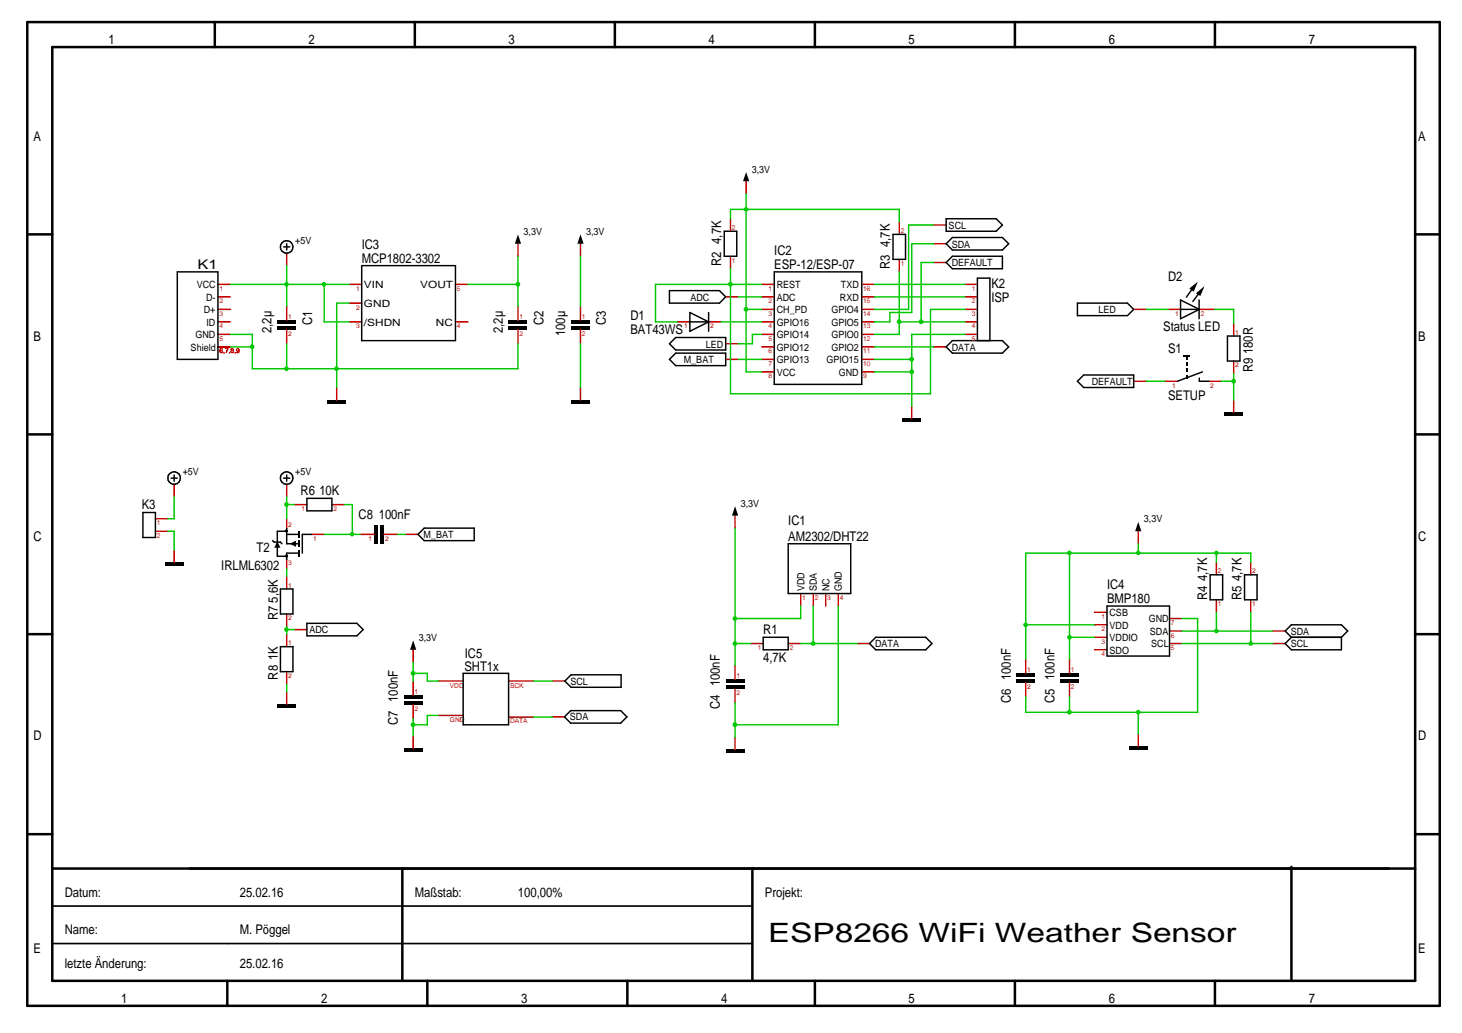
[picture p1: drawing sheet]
<svg xmlns="http://www.w3.org/2000/svg" width="297mm" height="210mm" viewBox="0 0 297 210" stroke-linecap="round" stroke-linejoin="round" font-family="sans-serif">
<path d="M262.4 176.1v22.9" fill="none" stroke="#000001" stroke-width=".51"/>
<path d="M237.3 62.9h2.6M243.7 62.9h3.1M250.7 65.7v2.6M250.7 73.4v2.5" fill="none" stroke="#c80000" stroke-width=".3"/>
<path d="M249.4 68.3h2.5v5.1h-2.5z" fill="none" stroke="#000001" stroke-width=".3"/>
<path d="M241.6 58.6l1.8-1.4-.9 2.1z" fill="#000001"/>
<path d="M242.6 58.3l-1.6 2.1M239.9 61l3.8 1.9-3.8 1.9zM243.6 61v3.8" fill="none" stroke="#000001" stroke-width=".3"/>
<path d="M243 59.6l1.7-1.5-.8 2.1z" fill="#000001"/>
<path d="M243.9 59.2l-1.5 2.1M136 69.8l1.3-1.2h10.1v2.5h-10.1zM218.9 61.6h10.2l1.2 1.3-1.2 1.2h-10.2zM239.9 62.9h3.8M58.2 110.5h2.6" fill="none" stroke="#000001" stroke-width=".3"/>
<path d="M147.4 69.8h2.6M230.3 62.9h2.6M58.2 105.4v2M58.2 113.5v2.1M63.3 108.6h2.6" fill="none" stroke="#c80000" stroke-width=".3"/>
<g fill="#000001">
<path d="M60.6 107.9h.3v1.3h-.3z" fill-rule="evenodd"/>
<path d="M60.6 109.9h.3v1.2h-.3z" fill-rule="evenodd"/>
<path d="M60.6 111.8h.3v1.2h-.3z" fill-rule="evenodd"/>
</g>
<path d="M58.2 108.6h2.6M58.2 107.3v3.2M60.8 112.4h-2.6v1.3M63.3 108.6h-1.9v3.8" fill="none" stroke="#000001" stroke-width=".3"/>
<path d="M58.9 110.5l1.3-.6v1.2z" fill="#000001"/>
<path d="M56.3 113h1.9M56.3 107.9h1.9" fill="none" stroke="#000001" stroke-width=".3"/>
<g fill="#000001">
<path d="M56.3 110l.7 1.3h-1.3z"/>
<circle cx="58.2" cy="107.9" r=".33"/>
<circle cx="58.2" cy="113" r=".33"/>
</g>
<g fill="none" stroke="#000001" stroke-width=".3">
<path d="M136 59.1h10.2l1.2 1.2-1.2 1.3h-10.2zM136 73l1.3-1.2h10.1v2.5h-10.1zM57.6 97.2h1.3M58.2 96.5v1.3M55.4 109.9l.3 .3h1.3l.3 .3M56.3 107.9v5.1M84.9 108.6l1.3-1.3h10.1v2.6h-10.1zM62.4 126.7h10.1l1.3 1.2-1.3 1.3h-10.1z"/>
<circle cx="58.2" cy="97.1" r="1.27"/>
</g>
<path d="M147.4 73h2.6M147.4 60.3h2.6M58.2 98.4v2.6M82.4 108.6h2.5M59.8 127.9h2.6" fill="none" stroke="#c80000" stroke-width=".3"/>
<path d="M56.3 143.2h3.9v.6h-3.9z" fill-rule="evenodd" fill="#000001"/>
<path d="M58.2 140.6v2.6" fill="none" stroke="#c80000" stroke-width=".3"/>
<g fill="#000001">
<path d="M77.3 106.7h.6v3.8h-.6z" fill-rule="evenodd"/>
<path d="M76 106.7h.7v3.8h-.7z" fill-rule="evenodd"/>
</g>
<path d="M58.2 117.1v2.6M59.8 102.5h2.6M67.4 102.5h2.6M73.1 108.6h2.9M77.9 108.6h2.9M58.2 124.8v2.5M58.2 128.9v2.5M58.2 136.5v2.5" fill="none" stroke="#c80000" stroke-width=".3"/>
<path d="M57 119.7h2.5v5.1h-2.5zM62.4 101.3h5v2.5h-5zM57 131.4h2.5v5.1h-2.5z" fill="none" stroke="#000001" stroke-width=".3"/>
<path d="M82 152.1h3.8v.6h-3.8z" fill-rule="evenodd" fill="#000001"/>
<path d="M83.9 149.5v2.6" fill="none" stroke="#c80000" stroke-width=".3"/>
<g fill="#000001">
<path d="M82 142.5h3.8v.7h-3.8z" fill-rule="evenodd"/>
<path d="M82 141.3h3.8v.6h-3.8z" fill-rule="evenodd"/>
</g>
<path d="M83.9 132v2.6M83.9 138.4v2.9M83.9 143.2v2.8" fill="none" stroke="#c80000" stroke-width=".3"/>
<path d="M83.9 130.1l.7 1.9h-1.3z" fill="#000001"/>
<path d="M117.9 49.5v2.6M89 138.4h5.1M103.3 138.4h5.1M112.2 138.4h2.6M89 145.4h5.1M103.3 145.7h5.1M112.1 145.7h2.6" fill="none" stroke="#c80000" stroke-width=".3"/>
<path d="M94.1 136.8h9.2v10.5h-9.2zM114.8 138.4l1.2-1.3h10.2v2.6h-10.2zM114.7 145.7l1.2-1.3h10.2l1.3 1.3-1.3 1.2h-10.2z" fill="none" stroke="#000001" stroke-width=".3"/>
<g fill="#000001">
<path d="M117.9 47.6l.7 1.9h-1.3z"/>
<path d="M116 81.3h3.8v.6h-3.8z" fill-rule="evenodd"/>
</g>
<path d="M117.9 78.7v2.6" fill="none" stroke="#c80000" stroke-width=".3"/>
<g fill="#000001">
<path d="M116 66.4h3.8v.6h-3.8z" fill-rule="evenodd"/>
<path d="M116 65.1h3.8v.6h-3.8z" fill-rule="evenodd"/>
</g>
<path d="M117.9 62.2v2.9M117.9 67v2.8M230.3 77.5h2.6" fill="none" stroke="#c80000" stroke-width=".3"/>
<path d="M218.9 77.5l1.3-1.3h10.1v2.5h-10.1z" fill="none" stroke="#000001" stroke-width=".3"/>
<path d="M248.7 83.8h3.9v.7h-3.9z" fill-rule="evenodd" fill="#000001"/>
<path d="M236.7 77.5h2.5M245.6 77.5h2.5M250.7 81.3v2.5" fill="none" stroke="#c80000" stroke-width=".3"/>
<path d="M243.7 76.8v.7h1.9M244.3 75.6l-5.1 1.9" fill="none" stroke="#000001" stroke-width=".3"/>
<g fill="#000001">
<path d="M240.5 72.3h1.3v.3h-1.3z" fill-rule="evenodd"/>
<path d="M241 72.4h.3v.6h-.3z" fill-rule="evenodd"/>
<path d="M241 73.7h.3v.6h-.3z" fill-rule="evenodd"/>
<path d="M241 74.9h.3v.7h-.3z" fill-rule="evenodd"/>
<path d="M241 76.2h.3v.6h-.3z" fill-rule="evenodd"/>
</g>
<g fill="none" stroke="#c80000" stroke-width=".3">
<path d="M189.7 53.3h2.5M189.7 45.7h2.5M189.7 49.5h2.5M137.6 65.4h2.6M144 65.4h2.5M231.3 107.9v2.6M247.1 114.3v2.5M254.1 114.3v2.5M222.4 132h2.5M222.4 129.5h2.5M222.4 127h2.5M222.4 124.4h2.5"/>
<path d="M237.6 125.7h2.6M237.6 128.2h2.6M237.6 130.8h2.6M247.1 121.9v2.5M254.1 121.9v2.5M258.6 128.2h2.5M258.6 130.8h2.5"/>
</g>
<path d="M192.2 53.3l1.3-1.2h10.2v2.5h-10.2zM192.2 44.4h10.2l1.3 1.3-1.3 1.3h-10.2zM192.2 49.5l1.3-1.2h10.2l1.2 1.2-1.2 1.3h-10.2zM140.2 63.5l3.8 1.9-3.8 1.9zM140.2 65.4h3.8M144 63.5v3.8M245.9 116.8h2.5v5.1h-2.5zM252.9 116.8h2.5v5.1h-2.5zM224.9 123.1h12.7v10.2h-12.7zM262.4 129.5l-1.3 1.3 1.3 1.2h10.1v-2.5M262.4 129.5h10.1M262.4 129.5l-1.3-1.3 1.3-1.2h10.1l1.3 1.2-1.3 1.3" fill="none" stroke="#000001" stroke-width=".3"/>
<g fill="#000001">
<path d="M231.3 106l.6 1.9h-1.3z"/>
<path d="M229.4 151.7h3.8v.7h-3.8z" fill-rule="evenodd"/>
</g>
<path d="M231.3 149.2v2.5" fill="none" stroke="#c80000" stroke-width=".3"/>
<g fill="#000001">
<path d="M215.4 138.1h3.8v.6h-3.8z" fill-rule="evenodd"/>
<path d="M215.4 136.8h3.8v.7h-3.8z" fill-rule="evenodd"/>
</g>
<path d="M217.3 133.9v2.9M217.3 138.7v2.9" fill="none" stroke="#c80000" stroke-width=".3"/>
<g fill="#000001">
<path d="M206.5 138.1h3.8v.6h-3.8z" fill-rule="evenodd"/>
<path d="M206.5 136.8h3.8v.7h-3.8z" fill-rule="evenodd"/>
</g>
<path d="M58.2 51.4v2.6M35.4 98.4v2.6M31.6 107.9h2.5M31.6 105.4h2.5M208.4 133.9v2.9M208.4 138.7v2.9" fill="none" stroke="#c80000" stroke-width=".3"/>
<g fill="none" stroke="#000001" stroke-width=".3">
<path d="M57.6 50.2h1.3M58.2 49.5v1.3M34.8 97.2h1.2M35.4 96.5v1.3M29 104.1h2.6v5.1h-2.6z"/>
<circle cx="58.2" cy="50.2" r="1.27"/>
<circle cx="35.4" cy="97.1" r="1.27"/>
</g>
<path d="M33.5 114.3h3.8v.6h-3.8z" fill-rule="evenodd" fill="#000001"/>
<path d="M189.7 70.5h2.5M35.4 111.8v2.5" fill="none" stroke="#c80000" stroke-width=".3"/>
<path d="M192.2 70.5l1.3-1.3h10.2l1.2 1.3-1.2 1.3h-10.2z" fill="none" stroke="#000001" stroke-width=".3"/>
<path d="M183.3 85.1h3.9v.6h-3.9z" fill-rule="evenodd" fill="#000001"/>
<path d="M151.6 36.8v2.6M148.4 44.4v2.6M148.4 52.1v2.5M182.7 45.1v2.5M182.7 52.7v2.5M196 57.8h2.6M196 67.9h2.6M196 65.4h2.6M196 62.9h2.6M196 60.3h2.6M185.2 82.5v2.6" fill="none" stroke="#c80000" stroke-width=".3"/>
<path d="M147.1 47h2.6v5.1h-2.6zM181.4 47.6h2.6v5.1h-2.6zM198.6 56.5h2.5v12.7h-2.5z" fill="none" stroke="#000001" stroke-width=".3"/>
<path d="M151.6 35l.6 1.8h-1.2z" fill="#000001"/>
<path d="M152.5 130.8h2.6M160.1 130.8h2.6M174.1 130.8h2.6" fill="none" stroke="#c80000" stroke-width=".3"/>
<path d="M155.1 129.5h5v2.5h-5zM176.7 130.8l1.2-1.3h10.2l1.3 1.3-1.3 1.2h-10.2z" fill="none" stroke="#000001" stroke-width=".3"/>
<path d="M147.4 152.4h3.9v.6h-3.9z" fill-rule="evenodd" fill="#000001"/>
<path d="M149.3 104.8v2.5M149.3 149.8v2.6" fill="none" stroke="#c80000" stroke-width=".3"/>
<path d="M149.3 102.9l.7 1.9h-1.3z" fill="#000001"/>
<path d="M105.2 49.5v2.6" fill="none" stroke="#c80000" stroke-width=".3"/>
<g fill="#000001">
<path d="M105.2 47.6l.7 1.9h-1.3z"/>
<path d="M66.5 81.3h3.8v.6h-3.8z" fill-rule="evenodd"/>
</g>
<path d="M68.4 78.7v2.6" fill="none" stroke="#c80000" stroke-width=".3"/>
<g fill="#000001">
<path d="M147.4 139.4h3.9v.6h-3.9z" fill-rule="evenodd"/>
<path d="M147.4 138.1h3.9v.6h-3.9z" fill-rule="evenodd"/>
</g>
<path d="M149.3 135.2v2.9M149.3 140v2.8" fill="none" stroke="#c80000" stroke-width=".3"/>
<g fill="#000001">
<path d="M103.3 66.4h3.8v.6h-3.8z" fill-rule="evenodd"/>
<path d="M103.3 65.1h3.8v.6h-3.8z" fill-rule="evenodd"/>
</g>
<path d="M105.2 62.2v2.9M105.2 67v2.8" fill="none" stroke="#c80000" stroke-width=".3"/>
<g fill="#000001">
<path d="M56.3 66.4h3.9v.6h-3.9z" fill-rule="evenodd"/>
<path d="M56.3 65.1h3.9v.6h-3.9z" fill-rule="evenodd"/>
</g>
<g fill="none" stroke="#c80000" stroke-width=".3">
<path d="M44.3 57.8h2.5M70.9 57.8h2.6M92.5 57.8h2.6M154.8 57.8h2.5M175.1 57.8h2.5M44.3 70.5h2.5M44.3 67.9h2.5M44.3 65.4h2.5M44.3 62.9h2.5M44.3 60.3h2.5M58.2 62.2v2.9M58.2 67v2.8"/>
<path d="M70.9 65.4h2.6M70.9 61.6h2.6M92.5 65.4h2.6M154.8 70.5h2.5M154.8 67.9h2.5M154.8 65.4h2.5M154.8 62.9h2.5M154.8 60.3h2.5M154.8 73h2.5M154.8 75.6h2.5M175.1 70.5h2.5M175.1 67.9h2.5"/>
<path d="M175.1 65.4h2.5M175.1 62.9h2.5M175.1 60.3h2.5M175.1 73h2.5M175.1 75.6h2.5M162.7 120.6v2.5M165.2 120.6v2.5M167.8 120.6v2.5M170.3 120.6v2.5"/>
</g>
<path d="M36 55.2h8.3v17.8h-8.3zM73.5 54h19v15.2h-19zM157.3 55.2h17.8v22.9h-17.8zM160.1 110.5h12.7v10.1h-12.7z" fill="none" stroke="#000001" stroke-width=".3"/>
<g fill="none" stroke="#000001" stroke-width=".51">
<path d="M5.5 4.5h287v199.9h-287zM10.6 9.6h276.9v189.7h-276.9zM43.6 4.5v5.1M84.3 4.5v5.1M124.9 4.5v5.1M165.6 4.5v5.1M206.2 4.5v5.1M246.8 4.5v5.1M5.5 47.6h5.1M287.5 47.6h5.1M5.5 88.3h5.1M287.5 88.3h5.1"/>
<path d="M5.5 128.9h5.1M287.5 128.9h5.1M5.5 169.5h5.1M10.6 176.5h276.9M81.7 176.5v22.8M152.9 176.5v22.8M287.5 169.5h5.1M46.2 199.3v5.1M86.8 199.3v5.1M127.5 199.3v5.1M165.6 199.3v5.1M206.2 199.3v5.1"/>
<path d="M246.8 199.3v5.1"/>
</g>
<path d="M10.6 184.1h142.3M10.6 191.7h142.3" fill="none" stroke="#000001" stroke-width=".34"/>
<path d="M150 73h4.8M150 60.3h4.8M154.8 67.9h-1.9v1.9h-2.9M232.9 62.9h4.4M246.8 62.9h3.9v2.8M58.2 115.6v1.5M80.8 108.6h1.6" fill="none" stroke="#00c800" stroke-width=".3"/>
<circle cx="58.2" cy="127.9" r=".48" fill="#00c800"/>
<path d="M58.2 127.3v1.6M58.2 127.9h1.6" fill="none" stroke="#00c800" stroke-width=".3"/>
<circle cx="71.5" cy="108.5" r=".46" fill="#00c800"/>
<path d="M232.9 77.5h3.8M65.9 108.6h7.2M70 102.5h1.6v6.1" fill="none" stroke="#00c800" stroke-width=".3"/>
<circle cx="187.1" cy="65.4" r=".49" fill="#00c800"/>
<path d="M182.7 55.2v12.7h-5.1M182.7 65.4h13.3" fill="none" stroke="#00c800" stroke-width=".3"/>
<circle cx="182.7" cy="65.4" r=".49" fill="#00c800"/>
<path d="M189.7 53.3h-2.5v12.1M146.5 65.4h8.3M112.1 145.7h-3.7" fill="none" stroke="#00c800" stroke-width=".3"/>
<circle cx="247.1" cy="128.2" r=".46" fill="#00c800"/>
<path d="M189.7 49.5h-4.5v14h-4.4v1.9h-3.2M240.2 128.2h18.4M247.1 124.4v3.8" fill="none" stroke="#00c800" stroke-width=".3"/>
<circle cx="165.2" cy="130.8" r=".48" fill="#00c800"/>
<path d="M189.7 45.7h-5.1v17.2h-7M177.6 70.5h12.1M108.4 138.4h3.8M162.7 130.8h11.4M165.2 123.1v7.7" fill="none" stroke="#00c800" stroke-width=".3"/>
<circle cx="254.1" cy="130.8" r=".46" fill="#00c800"/>
<path d="M240.2 130.8h18.4M254.1 124.4v6.4" fill="none" stroke="#00c800" stroke-width=".3"/>
<circle cx="58.2" cy="102.5" r=".48" fill="#00c800"/>
<path d="M58.2 57.8h12.7M65.9 57.8v7.6h5M58.2 101v4.4M58.2 102.5h1.6" fill="none" stroke="#00c800" stroke-width=".3"/>
<circle cx="65.8" cy="57.8" r=".48" fill="#00c800"/>
<path d="M46.8 57.8h11.4v4.4" fill="none" stroke="#00c800" stroke-width=".3"/>
<circle cx="58.2" cy="57.8" r=".48" fill="#00c800"/>
<path d="M58.2 54v3.8M148.4 57.8h-15.2v7.6h4.4M177.6 57.8h18.4M177.6 60.3h18.4M196 62.9h-6.9v17.1h-40.7M35.4 101v4.4h-1.3" fill="none" stroke="#00c800" stroke-width=".3"/>
<circle cx="148.4" cy="57.8" r=".49" fill="#00c800"/>
<path d="M148.4 54.6v25.4M148.4 57.8h6.4M86.8 136.8v1.6h2.2" fill="none" stroke="#00c800" stroke-width=".3"/>
<circle cx="83.9" cy="136.8" r=".49" fill="#00c800"/>
<path d="M117.9 52.1v10.1M217.3 112.4v14.6h-8.9M83.9 134.6v3.8M83.9 136.8h2.9" fill="none" stroke="#00c800" stroke-width=".3"/>
<circle cx="208.4" cy="127" r=".48" fill="#00c800"/>
<path d="M208.4 112.4v21.5M217.3 127h5.1" fill="none" stroke="#00c800" stroke-width=".3"/>
<circle cx="217.3" cy="112.4" r=".48" fill="#00c800"/>
<path d="M208.4 112.4h8.9" fill="none" stroke="#00c800" stroke-width=".3"/>
<circle cx="231.3" cy="112.4" r=".46" fill="#00c800"/>
<path d="M217.3 129.5h5.1M217.3 127v6.9" fill="none" stroke="#00c800" stroke-width=".3"/>
<circle cx="217.3" cy="129.5" r=".48" fill="#00c800"/>
<path d="M217.3 112.4h14" fill="none" stroke="#00c800" stroke-width=".3"/>
<circle cx="247.1" cy="112.4" r=".46" fill="#00c800"/>
<path d="M148.4 42.5v1.9M151.6 42.5h31.1v2.6M231.3 110.5v1.9h22.8v1.9M247.1 112.4v1.9" fill="none" stroke="#00c800" stroke-width=".3"/>
<circle cx="151.6" cy="42.5" r=".48" fill="#00c800"/>
<path d="M151.6 39.4v3.1h-3.2" fill="none" stroke="#00c800" stroke-width=".3"/>
<circle cx="151.6" cy="62.8" r=".49" fill="#00c800"/>
<path d="M151.6 42.5v33.1h3.2M151.6 62.9h3.2" fill="none" stroke="#00c800" stroke-width=".3"/>
<circle cx="149.3" cy="130.8" r=".48" fill="#00c800"/>
<path d="M149.3 125.7v5.1h3.2" fill="none" stroke="#00c800" stroke-width=".3"/>
<circle cx="149.3" cy="125.7" r=".48" fill="#00c800"/>
<path d="M149.3 107.3v18.4h13.4v-2.6M149.3 130.8v4.4" fill="none" stroke="#00c800" stroke-width=".3"/>
<circle cx="105.2" cy="57.8" r=".49" fill="#00c800"/>
<path d="M95.1 57.8h10.1M105.2 52.1v10.1" fill="none" stroke="#00c800" stroke-width=".3"/>
<circle cx="250.6" cy="77.4" r=".49" fill="#00c800"/>
<path d="M250.7 75.9v1.6M58.2 139v1.6M89 145.4h-2.2v1.9" fill="none" stroke="#00c800" stroke-width=".3"/>
<circle cx="83.9" cy="147.3" r=".49" fill="#00c800"/>
<path d="M117.9 69.8v8.9M248.1 77.5h2.6v3.8M83.9 146v3.5M83.9 147.3h2.9" fill="none" stroke="#00c800" stroke-width=".3"/>
<circle cx="217.3" cy="144.7" r=".49" fill="#00c800"/>
<path d="M208.4 141.6v3.1h8.9v-3.1" fill="none" stroke="#00c800" stroke-width=".3"/>
<circle cx="231.3" cy="144.7" r=".48" fill="#00c800"/>
<path d="M240.2 125.7h3.1v19h-26M231.3 144.7v4.5" fill="none" stroke="#00c800" stroke-width=".3"/>
<circle cx="185.2" cy="73" r=".49" fill="#00c800"/>
<path d="M177.6 73h7.6v2.6M34.1 107.9h1.3v3.9" fill="none" stroke="#00c800" stroke-width=".3"/>
<circle cx="185.2" cy="75.5" r=".49" fill="#00c800"/>
<path d="M177.6 75.6h7.6v6.9M196 67.9h-10.8v5.1" fill="none" stroke="#00c800" stroke-width=".3"/>
<circle cx="149.3" cy="147.3" r=".49" fill="#00c800"/>
<path d="M68.4 74.9v3.8M105.2 69.8v5.1M170.3 123.1v24.2h-21M149.3 142.8v7" fill="none" stroke="#00c800" stroke-width=".3"/>
<circle cx="68.4" cy="74.9" r=".48" fill="#00c800"/>
<path d="M68.4 74.9h36.8" fill="none" stroke="#00c800" stroke-width=".3"/>
<circle cx="51.2" cy="70.5" r=".48" fill="#00c800"/>
<path d="M46.8 70.5h4.5v4.4" fill="none" stroke="#00c800" stroke-width=".3"/>
<circle cx="58.2" cy="74.9" r=".48" fill="#00c800"/>
<path d="M46.8 67.9h4.5v2.6M58.2 69.8v5.1M70.9 61.6h-2.5v13.3h-17.1" fill="none" stroke="#00c800" stroke-width=".3"/>
<text font-size="5.4" fill="#000001" x="156" y="191.4">ESP8266 WiFi Weather Sensor</text>
<g font-size="2.7" fill="#000001">
<text x="22.1" y="8.9">1</text>
<text x="62.7" y="8.9">2</text>
<text x="103.3" y="8.9">3</text>
<text x="144" y="8.9">4</text>
<text x="184.6" y="8.9">5</text>
<text x="225.3" y="8.9">6</text>
<text x="265.9" y="8.9">7</text>
<text x="6.8" y="28.6">A</text>
<text x="288.1" y="28.6">A</text>
<text x="73.5" y="53.3">MCP1802-3302</text>
<text x="73.5" y="50.5">IC3</text>
<text x="146.5" y="54" transform="rotate(-90 146.5 54)">R2</text>
<text x="146.5" y="49.5" transform="rotate(-90 146.5 49.5)">4,7K</text>
<text x="157.3" y="51.8">IC2</text>
<text x="180.8" y="50.2" transform="rotate(-90 180.8 50.2)">4,7K</text>
<text x="40.1" y="54.6">K1</text>
<text x="157.3" y="54.6">ESP-12/ESP-07</text>
<text x="180.8" y="54.6" transform="rotate(-90 180.8 54.6)">R3</text>
<text x="201.4" y="58.4">K2</text>
<text x="237.3" y="57.1">D2</text>
<text x="128.1" y="65.1">D1</text>
<text x="201.4" y="61.3">ISP</text>
<text x="6.8" y="69.2">B</text>
<text x="55.2" y="67.6" transform="rotate(-90 55.2 67.6)">2,2µ</text>
<text x="63.4" y="66.1" transform="rotate(-90 63.4 66.1)">C1</text>
<text x="102.1" y="67.6" transform="rotate(-90 102.1 67.6)">2,2µ</text>
<text x="110.4" y="66.1" transform="rotate(-90 110.4 66.1)">C2</text>
<text x="114.8" y="68.3" transform="rotate(-90 114.8 68.3)">100µ</text>
<text x="123.1" y="66.1" transform="rotate(-90 123.1 66.1)">C3</text>
<text x="128.1" y="67.9">BAT43WS</text>
<text x="236.3" y="67.3">Status LED</text>
<text x="237.3" y="71.8">S1</text>
<text x="254.5" y="72" transform="rotate(-90 254.5 72)">180R</text>
<text x="288.1" y="69.2">B</text>
<text x="254.5" y="75.6" transform="rotate(-90 254.5 75.6)">R9</text>
<text x="237.3" y="81.3">SETUP</text>
<text x="61.1" y="100.6">R6</text>
<text x="64.9" y="100.6">10K</text>
<text x="28.8" y="103.5">K3</text>
<text x="72.9" y="105.4">C8</text>
<text x="77" y="105.4">100nF</text>
<text x="160.1" y="106.7">IC1</text>
<text x="6.8" y="109.9">C</text>
<text x="52.1" y="112.1">T2</text>
<text x="160.1" y="109.9">AM2302/DHT22</text>
<text x="288.1" y="109.9">C</text>
<text x="45" y="115.8">IRLML6302</text>
<text x="224.9" y="119.7">IC4</text>
<text x="245.2" y="118.1" transform="rotate(-90 245.2 118.1)">4,7K</text>
<text x="252.2" y="118.1" transform="rotate(-90 252.2 118.1)">4,7K</text>
<text x="56.4" y="122.4" transform="rotate(-90 56.4 122.4)">5,6K</text>
<text x="224.9" y="122.5">BMP180</text>
<text x="245.2" y="121.9" transform="rotate(-90 245.2 121.9)">R4</text>
<text x="252.2" y="121.9" transform="rotate(-90 252.2 121.9)">R5</text>
<text x="56.4" y="126.1" transform="rotate(-90 56.4 126.1)">R7</text>
<text x="155.1" y="128.9">R1</text>
<text x="56.4" y="134.2" transform="rotate(-90 56.4 134.2)">1K</text>
<text x="94.4" y="136.4">SHT1x</text>
<text x="94.4" y="133.6">IC5</text>
<text x="155.1" y="134.6">4,7K</text>
<text x="56.4" y="138.1" transform="rotate(-90 56.4 138.1)">R8</text>
<text x="80.9" y="142.6" transform="rotate(-90 80.9 142.6)">100nF</text>
<text x="146.3" y="139.4" transform="rotate(-90 146.3 139.4)">100nF</text>
<text x="205.4" y="142.9" transform="rotate(-90 205.4 142.9)">C6</text>
<text x="205.4" y="138.2" transform="rotate(-90 205.4 138.2)">100nF</text>
<text x="214.2" y="142.9" transform="rotate(-90 214.2 142.9)">C5</text>
<text x="214.2" y="138.2" transform="rotate(-90 214.2 138.2)">100nF</text>
<text x="80.9" y="147.3" transform="rotate(-90 80.9 147.3)">C7</text>
<text x="146.3" y="144.1" transform="rotate(-90 146.3 144.1)">C4</text>
<text x="6.8" y="150.5">D</text>
<text x="288.1" y="150.5">D</text>
<text x="13.2" y="182.2">Datum:</text>
<text x="48.7" y="182.2">25.02.16</text>
<text x="84.3" y="182.2">Maßstab:</text>
<text x="105.2" y="182.2">100,00%</text>
<text x="155.4" y="182.2">Projekt:</text>
<text x="13.2" y="189.8">Name:</text>
<text x="48.7" y="189.8">M. Pöggel</text>
<text x="6.8" y="193.6">E</text>
<text x="13.2" y="196.8">letzte Änderung:</text>
<text x="48.7" y="196.8">25.02.16</text>
<text x="288.1" y="193.6">E</text>
<text x="24.6" y="203.8">1</text>
<text x="65.2" y="203.8">2</text>
<text x="105.9" y="203.8">3</text>
<text x="146.5" y="203.8">4</text>
<text x="184.6" y="203.8">5</text>
<text x="225.3" y="203.8">6</text>
<text x="265.9" y="203.8">7</text>
</g>
<g font-size="2" fill="#000001">
<text x="152.7" y="35.1">3,3V</text>
<text x="106.4" y="47.8">3,3V</text>
<text x="119.1" y="47.8">3,3V</text>
<text x="192.7" y="46.5">SCL</text>
<text x="60" y="49.7">+5V</text>
<text x="193.4" y="50.3">SDA</text>
<text x="40" y="58.5">VCC</text>
<text x="74" y="58.5">VIN</text>
<text x="85.4" y="58.5">VOUT</text>
<text x="157.8" y="58.5">REST</text>
<text x="170.9" y="58.5">TXD</text>
<text x="193.4" y="54.1">DEFAULT</text>
<text x="41.4" y="63.6">D+</text>
<text x="41.9" y="61.1">D-</text>
<text x="74" y="62.4">GND</text>
<text x="140.3" y="61.1">ADC</text>
<text x="157.8" y="63.6">CH_PD</text>
<text x="157.8" y="61.1">ADC</text>
<text x="168.9" y="63.6">GPIO4</text>
<text x="170.6" y="61.1">RXD</text>
<text x="223.2" y="63.6">LED</text>
<text x="38.7" y="71.2">Shield</text>
<text x="39.7" y="68.7">GND</text>
<text x="41.9" y="66.2">ID</text>
<text x="74" y="66.2">/SHDN</text>
<text x="88.6" y="66.2">NC</text>
<text x="143.4" y="70.6">LED</text>
<text x="157.8" y="71.2">GPIO12</text>
<text x="157.8" y="68.7">GPIO14</text>
<text x="157.8" y="66.2">GPIO16</text>
<text x="168.9" y="66.2">GPIO5</text>
<text x="168.9" y="68.7">GPIO0</text>
<text x="168.9" y="71.2">GPIO2</text>
<text x="193.4" y="71.2">DATA</text>
<text x="138.9" y="73.8">M_BAT</text>
<text x="157.8" y="76.3">VCC</text>
<text x="157.8" y="73.8">GPIO13</text>
<text x="167.9" y="73.8">GPIO15</text>
<text x="170.4" y="76.3">GND</text>
<text x="221.8" y="78.2">DEFAULT</text>
<text x="37.1" y="96.6">+5V</text>
<text x="60" y="96.6">+5V</text>
<text x="150.5" y="103">3,3V</text>
<text x="232.4" y="106.1">3,3V</text>
<text x="86.1" y="109.3">M_BAT</text>
<text x="163.4" y="120.1" transform="rotate(-90 163.4 120.1)">VDD</text>
<text x="166" y="120.1" transform="rotate(-90 166 120.1)">SDA</text>
<text x="168.5" y="120.1" transform="rotate(-90 168.5 120.1)">NC</text>
<text x="171.1" y="120.1" transform="rotate(-90 171.1 120.1)">GND</text>
<text x="225.4" y="125.2">CSB</text>
<text x="62.9" y="128.7">ADC</text>
<text x="85.1" y="130.3">3,3V</text>
<text x="177.8" y="131.5">DATA</text>
<text x="225.4" y="130.3">VDDIO</text>
<text x="225.4" y="127.7">VDD</text>
<text x="233.4" y="126.4">GND</text>
<text x="233.6" y="129">SDA</text>
<text x="233.9" y="131.5">SCL</text>
<text x="262.3" y="131.5">SCL</text>
<text x="262.3" y="129">SDA</text>
<text x="225.4" y="132.8">SDO</text>
<text x="115.9" y="139.1">SCL</text>
<text x="115.8" y="146.4">SDA</text>
</g>
<g font-size="1.4" fill="#c80000">
<text x="148.7" y="46.7">2</text>
<text x="183" y="47.3">2</text>
<text x="148.7" y="53.4">1</text>
<text x="44.6" y="59.1">1</text>
<text x="72.3" y="59.1">1</text>
<text x="92.8" y="59.1">5</text>
<text x="156.2" y="59.1">1</text>
<text x="175.4" y="59.1">16</text>
<text x="183" y="54">1</text>
<text x="197.5" y="59.1">1</text>
<text x="44.6" y="64.2">3</text>
<text x="44.6" y="61.6">2</text>
<text x="58.5" y="64.8">1</text>
<text x="72.3" y="62.9">2</text>
<text x="105.5" y="64.8">1</text>
<text x="118.2" y="64.8">1</text>
<text x="156.2" y="64.2">3</text>
<text x="156.2" y="61.6">2</text>
<text x="175.4" y="61.6">15</text>
<text x="175.4" y="64.2">14</text>
<text x="197.5" y="64.2">3</text>
<text x="197.5" y="61.6">2</text>
<text x="238.8" y="64.2">1</text>
<text x="244" y="64.2">2</text>
<text x="44.6" y="71.8">6,7,8,9</text>
<text x="44.6" y="69.3">5</text>
<text x="44.6" y="66.7">4</text>
<text x="58.5" y="68.3">2</text>
<text x="72.3" y="66.7">3</text>
<text x="92.8" y="66.7">4</text>
<text x="105.5" y="68.3">2</text>
<text x="118.2" y="68.3">2</text>
<text x="139" y="66.7">1</text>
<text x="144.3" y="66.7">2</text>
<text x="156.2" y="71.8">6</text>
<text x="156.2" y="69.3">5</text>
<text x="156.2" y="66.7">4</text>
<text x="175.4" y="66.7">13</text>
<text x="175.4" y="69.3">12</text>
<text x="175.4" y="71.8">11</text>
<text x="197.5" y="69.3">5</text>
<text x="197.5" y="66.7">4</text>
<text x="250.9" y="68">1</text>
<text x="156.2" y="76.9">8</text>
<text x="156.2" y="74.3">7</text>
<text x="175.4" y="74.3">10</text>
<text x="175.4" y="76.9">9</text>
<text x="250.9" y="74.6">2</text>
<text x="238.1" y="78.8">1</text>
<text x="245.9" y="78.8">2</text>
<text x="31.9" y="106.7">1</text>
<text x="58.5" y="107.1">2</text>
<text x="61.3" y="103.8">1</text>
<text x="67.7" y="103.8">2</text>
<text x="31.9" y="109.2">2</text>
<text x="63.6" y="109.9">1</text>
<text x="74.9" y="109.9">1</text>
<text x="78.2" y="109.9">2</text>
<text x="58.5" y="114.9">3</text>
<text x="58.5" y="119.4">1</text>
<text x="247.4" y="116.5">2</text>
<text x="254.4" y="116.5">2</text>
<text x="163" y="121.9">1</text>
<text x="165.5" y="121.9">2</text>
<text x="168.1" y="121.9">3</text>
<text x="170.6" y="121.9">4</text>
<text x="223.8" y="125.7">1</text>
<text x="247.4" y="123.2">1</text>
<text x="254.4" y="123.2">1</text>
<text x="58.5" y="131.1">1</text>
<text x="58.5" y="126.1">2</text>
<text x="223.8" y="130.8">3</text>
<text x="223.8" y="128.3">2</text>
<text x="237.9" y="127">7</text>
<text x="237.9" y="129.5">6</text>
<text x="58.5" y="137.8">2</text>
<text x="149.6" y="137.8">1</text>
<text x="154" y="132.1">1</text>
<text x="160.4" y="132.1">2</text>
<text x="208.7" y="136.5">1</text>
<text x="217.6" y="136.5">1</text>
<text x="223.8" y="133.3">4</text>
<text x="237.9" y="132.1">5</text>
<text x="84.2" y="141">1</text>
<text x="91.4" y="139.7">VDD</text>
<text x="103.6" y="139.7">SCK</text>
<text x="149.6" y="141.3">2</text>
<text x="208.7" y="140">2</text>
<text x="217.6" y="140">2</text>
<text x="84.2" y="144.4">2</text>
<text x="91.4" y="146.7">GND</text>
<text x="103.6" y="147">DATA</text>
</g>
</svg>
